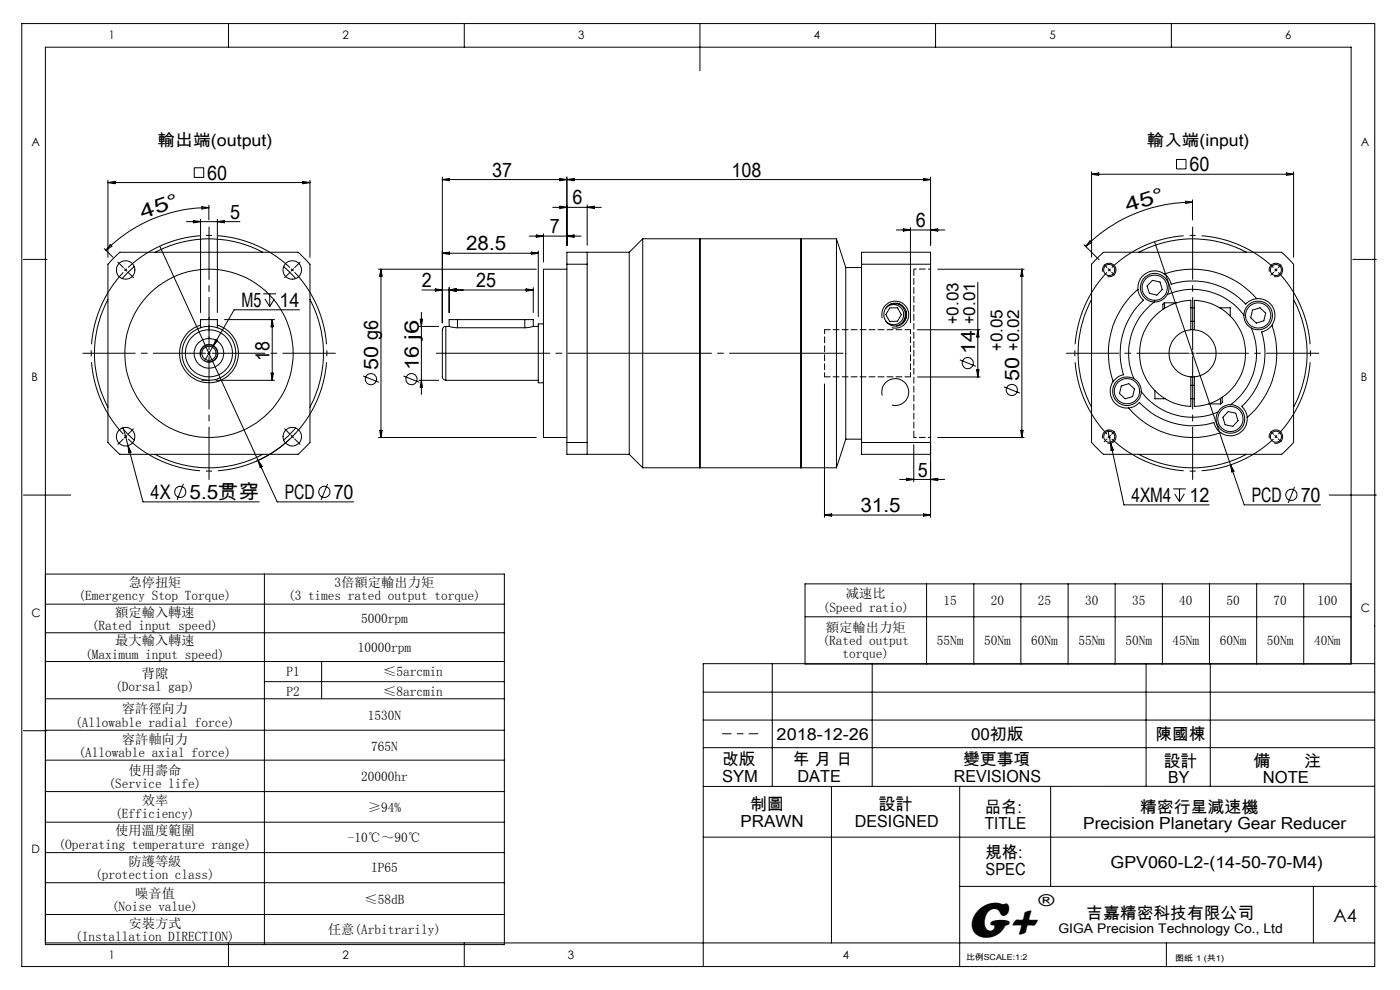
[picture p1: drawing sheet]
<svg xmlns="http://www.w3.org/2000/svg" width="297mm" height="210mm" viewBox="0 0 297 210" stroke-linecap="round" stroke-linejoin="round" font-family="sans-serif">
<g fill="none" stroke="#000" stroke-width=".21">
<path d="M4.6 5h287v200h-287zM48.5 5v5M98.5 5v5M148.5 5v10M198.5 5v5M248.5 5v5M22.9 38.2v16.4M22.9 38.7h42.9M22.9 38.7l1.5-.2v.5zM41.2 35.6h2v2h-2zM64.2 38.5l1.6 .2-1.6 .3zM65.8 38.2v16.4"/>
<path d="M93.8 37.6v30.9M93.8 38.1h103.6M93.8 38.1l1.6-.3v.5zM118.8 37.8l1.5 .3-1.5 .2zM120.3 37.6v14.4M120.3 38.1l1.5-.3v.5zM195.9 37.8l1.5 .3-1.5 .2zM197.4 37.6v14.4M231.6 36.4v18.2M231.6 37h42.8M231.6 37l1.5-.3v.5zM249.6 33.8h2v2h-2z"/>
<path d="M272.9 36.7l1.5 .3-1.5 .2zM274.4 36.4v18.2M5 55h5M22.1 52.7l1.9 1.9M23.4 51.9l.3 .3-1.2 .9zM23.8 55.1l1.6-1.6h37.8l.7 .6 1.9 1.9v37.9l-2.6 2.5h-37.8l-.3-.3-2.2-2.2v-37.9zM28.5 56.5l-2.6 2.6M32.9 53.5a24.2 24.2 0 0 1 22.8 0M33.9 52.2l24.9 54.3h16.2M39.5 47h11.4M41 46.8l1.5 .2-1.5 .3zM42.5 46.5v19.8"/>
<path d="M42.8 43.8l1.5 .3-1.5 .2zM44.3 44.1a30.7 30.7 0 0 0-21.8 9M44.3 43.5v3.2M46.1 46.5v19.8M46.1 47l1.5-.2v.5zM60.2 56.5l2.5 2.6M80.3 57.1h33.5M80.8 57.1l.3 1.5h-.6zM80.8 57.1v35.7M93.8 53.7l1.6-.2v.5zM93.8 53.7h20.4M112.3 50.1h11"/>
<path d="M112.7 53.5l1.5 .2-1.5 .3zM113.8 49.8l1.5 .3-1.5 .2zM114.2 53.2v14M115.3 49.6v6M117.3 44h10.3M118.8 43.7l1.5 .3-1.5 .2zM120.3 57.1h-5v35.7h5M120.3 56v37.9M120.3 56h4.3M120.3 50.1l1.5-.3v.5zM124.6 53.5v2.5M124.6 56v37.9"/>
<path d="M124.6 43.5v8.5M124.6 44l1.4-.3v.5zM133.5 53.5v42.9M133.5 53.5h-13.2v2.5M136.3 50.7v48.5M136.3 50.7h41.1M136.3 50.7l-2.8 2.8M148.5 50.7v48.5M169.9 50.7v48.5zM177.4 50.7v48.5M177.4 50.7l2 6.1M179.4 56.8v36.4"/>
<path d="M179.4 56.8h3.4M182.8 56v-2.5h14.6v2.5M182.8 56h14.6M182.8 56v37.9M190.1 48.8h10.3M191.6 48.5l1.5 .3-1.5 .2zM193.1 48.3v20.2M197.4 56v37.9M197.4 48.8l1.5-.3v.5zM198.9 57.1h18.4M207.4 59.9v20.1M216.8 57.1v35.7"/>
<path d="M216.8 57.1l.2 1.5h-.5zM230 51.9l3.2 3.2M231.2 51.1l.4 .3-1.3 .9zM232.2 55.4l1.9-1.9h37.8l.7 .6 1.8 1.9v37.9l-2.5 2.5h-37.8l-.3-.3-2.2-2.2v-37.9zM233.9 57.6a1.43 1.43 0 0 1 1.3-1.8 1.43 1.43 0 0 1 1.5 1.6 1.43 1.43 0 0 1-1.8 1.3M241.6 53.5a24.2 24.2 0 0 1 22.8 0M244.5 59.5l1.6 .3 .5 1.6-1.2 1.2-1.6-.4-.5-1.5zM244.9 51.3l16.2 47.3M247 58.1a17.9 17.9 0 0 1 19.6 5.3M247 58.1a3.6 3.6 0 0 0-3.8-.2 3.6 3.6 0 0 0-1.8 3.5M247 58.1a3.8 3.8 0 0 1 1.5 2.2 15.3 15.3 0 0 1 15.8 4.2 3.9 3.9 0 0 1 2.3-1.1M251.5 42.7l1.5 .2-1.5 .3z"/>
<path d="M253 42.9a32.1 32.1 0 0 0-22.7 9.4M253 42.4v4.3M269.3 57.6a1.43 1.43 0 0 1 1.2-1.8 1.43 1.43 0 0 1 1.6 1.6 1.43 1.43 0 0 1-1.8 1.3M287 55h5M22.9 63.5a24.3 24.3 0 0 0 0 22.9M42.5 69a6.2 6.2 0 0 0-3.3 9.6 6.2 6.2 0 0 0 10.2 0 6.2 6.2 0 0 0-3.3-9.6M42.5 69.5v-1.7h3.6v1.7M42.6 75.4a1.79 1.79 0 0 1 1.6-2.2 1.79 1.79 0 0 1 1.9 2 1.79 1.79 0 0 1-2.2 1.5M45.8 72l.4 .2-1 1.2zM47.6 67.8h10.6M55.8 62.3h2.8M56.2 63.4l1 1.6"/>
<path d="M57.2 62.3v2.7M57.5 79.2h.5l-.3 1.5zM57.7 67.8v12.9M57.7 67.8l.3 1.5h-.5zM58.2 63.4l-1 1.6M63.5 65.7h-13.8l-6.3 10.8M65.8 63.5a24.2 24.2 0 0 1 0 22.9M77 79.8l3.4 1.3M85.6 79.8l3.4 1.3M88.9 69.2h4.2M89.1 67.7h.5l-.2 1.5zM89.4 66.2v17.5"/>
<path d="M89.5 61.5h23.6M92.4 61.3l1.4 .2-1.4 .3zM94.6 69.2a.9 .9 0 0 0-.8 1.3v9.4a.76 .76 0 0 0 .8 .8M94.6 69.2v11.5M94.6 69.2h.7M95.3 69.2l1.7 .3M95.3 61v5.3M95.3 61.5l1.5-.2v.5zM97 67.8h-1.7v1.4M97 67.8h14.3M97 69.5h14.3M97 67.8v1.7"/>
<path d="M111.3 67.8h1.8v1.4M111.3 67.8v1.7M111.6 61.3l1.5 .2-1.5 .3zM113.1 61v5.3M113.1 69.2l-1.8 .3M113.1 69.2h1.1M115.3 68.7h-1.1v12.5h1.1M187.1 67.5a2.86 2.86 0 0 1 2.5-3.6 2.86 2.86 0 0 1 3.2 3 2.86 2.86 0 0 1-3.6 2.6M187.9 65.4a2.14 2.14 0 0 1 3.1-.2 2.14 2.14 0 0 1 0 3.1 2.14 2.14 0 0 1-3.1-.2M188.7 65.3h1.7l.8 1.4-.8 1.4-1.7 .1-.8-1.5zM189 64.5h1.9M190.5 64.4a2.49 2.49 0 0 1 1.5 2.5 2.49 2.49 0 0 1-1.8 2.2"/>
<path d="M192.2 66v.7a2.75 2.75 0 0 1-.6 1.8M194.6 80h13.3M194.6 69.9h13.3M203.6 76.3l3.4 1.4M207.2 78.4h.5l-.3 1.6zM207.4 69.9l.3 1.6h-.5zM231.6 63.5a24.3 24.3 0 0 0 0 22.9M241.4 61.4a18 18 0 0 0-5.3 19.5M241.4 61.4a3.3 3.3 0 0 0 1.2 2.3 15.3 15.3 0 0 0-4.3 15.8 3.5 3.5 0 0 0-2.2 1.4M244.9 64.1a13.6 13.6 0 0 0-4.4 16.2M247.1 64.2l-.4 .2v1.2M247.1 64.2v1.2"/>
<path d="M247.1 64.2h2.5M247.6 62.5a13.5 13.5 0 0 1 16.3 4.3M252.6 69.9v-6.2a11.3 11.3 0 0 0-10.8 11.3 11.3 11.3 0 0 0 10.8 11.2v-6.3M252.6 69.9a5 5 0 0 0-4.6 5 5 5 0 0 0 4.6 5M252.6 69.9h.8M252.6 79.9h.8M252.6 68.1h.8M252.6 65.3h.8M253.4 69.9a5 5 0 0 1 4.6 5 5 5 0 0 1-4.6 5M253.4 69.9v-6.2a11.3 11.3 0 0 1 10.8 11.3 11.3 11.3 0 0 1-10.8 11.2v-6.3M258.8 65.3h2.2v1.8M265.5 69.6a13.6 13.6 0 0 1-4.4 16.2"/>
<path d="M265.7 65.8l1.6-.5 1.2 1.1-.4 1.6-1.6 .5-1.2-1.1zM266.6 63.4a3.6 3.6 0 0 1 3.4 1.7 3.6 3.6 0 0 1-.2 3.9M269.8 69a18 18 0 0 1-5.2 19.5M269.8 69a3.5 3.5 0 0 1-2.1 1.4 15.3 15.3 0 0 1-4.3 15.8 3.5 3.5 0 0 1 1.2 2.3M274.4 63.5a24.2 24.2 0 0 1 0 22.9M25.9 90.8l2.6 2.5M26.1 90.7l1.1 3.8M26.4 92.4l.2 .2M26.6 92.6l.3 .3M26.6 92.6l-.2 .3M26.9 92.4l-.3 .2M27.2 94.5l3.1 12h24.7"/>
<path d="M27.2 94.5l.6 1.4-.5 .2zM32.9 96.4a24.2 24.2 0 0 0 22.8 0M42.8 80.7h1.5M45.8 80.7h12.4M54.8 97.7l.8 1.2-.4 .2zM62.6 92a24.6 24.6 0 0 1-8.3 5.9M62.7 90.8l-2.5 2.5M80.3 92.8h33.5M80.5 91.3h.6l-.3 1.5zM88.9 80.7h4.2M89.4 80.7l.2 1.5h-.5zM94.6 80.7h19.6"/>
<path d="M120.3 93.9v2.5h13.2M120.3 93.9h4.3M124.6 93.9v2.5M133.5 96.4l2.8 2.8M136.3 99.2h41.1M174.9 81.4v28.3M179.4 93.2l-2 6M179.4 93.2h3.4M182.8 93.9v2.5h14.6v-2.5M182.8 93.9h14.6M187.1 83.9a2.87 2.87 0 0 1 2.5-3.6 2.87 2.87 0 0 1 3.2 3.1 2.87 2.87 0 0 1-3.6 2.5M193.9 94.3v7.9"/>
<path d="M197.4 94.3v15.4M198.9 92.8h18.4M213 82l3.4 1.4M216.5 91.3h.5l-.2 1.5zM233.9 93a1.43 1.43 0 0 1 1.3-1.8 1.43 1.43 0 0 1 1.5 1.5 1.43 1.43 0 0 1-1.8 1.3M235 91.2l.6 2.8M235.1 92.4l.2 .2M235.3 92.6l.3 .3M235.3 92.6l-.2 .3M235.6 92.4l-.3 .2M235.6 94l2.8 13.1h18.1M235.6 94l.6 1.5-.5 .1z"/>
<path d="M236.1 80.9a3.6 3.6 0 0 0-.1 3.9 3.6 3.6 0 0 0 3.4 1.7M237.9 81.9l1.6-.5 1.2 1.1-.4 1.6-1.6 .5-1.2-1.1zM239.4 86.5a17.8 17.8 0 0 0 19.6 5.3M239.4 86.5a3.7 3.7 0 0 0 2.3-1.1 15.5 15.5 0 0 0 15.8 4.2 3.8 3.8 0 0 0 1.5 2.2M241.6 96.4a24.2 24.2 0 0 0 22.8 0M242.1 83.1a13.6 13.6 0 0 0 16.3 4.3M245 82.9v1.7h2.2M252.6 81.7h.8M252.6 84.6h.8M256.4 85.7h2.5M258.9 84.5v1.2M259.3 84.3v1l-.1 .3-.3 .1"/>
<path d="M260.6 87.3l1.5 .4 .5 1.5-1.1 1.2-1.6-.3-.5-1.6zM261.1 98.6l2.8 8.5h16.2M261.1 98.6l.7 1.3-.5 .2zM264.6 88.5a3.6 3.6 0 0 1-1.8 3.5 3.6 3.6 0 0 1-3.8-.2M269.3 93a1.43 1.43 0 0 1 1.2-1.8 1.43 1.43 0 0 1 1.6 1.5 1.43 1.43 0 0 1-1.8 1.3M5 105h10M38.9 102.6l-1.3 3.4M69.5 102.6l-1.4 3.4M174.9 109.2h22.5M174.9 109.2l1.5-.2v.5zM190.9 101.7h9.5M192.3 101.5l1.6 .2-1.6 .2z"/>
<path d="M195.9 109l1.5 .2-1.5 .3zM197.4 101.7l1.5-.2v.4zM248.9 103.7h2.7M249.2 104.8l1 1.6M250.2 103.7v2.7M251.2 104.8l-1 1.6M274.6 103.3l-1.3 3.4M282 105h10M9.6 128.2h97.4M9.6 134.2h97.4M9.6 121.8h97.4v78.6h-97.4v-190.4h277v130.8M56.1 121.8v78.6"/>
<path d="M170.8 123.9h115.8v17h-115.8zM170.8 130.8h115.8M196.6 123.9v17M206.6 123.9v17M216.6 123.9v17M226.6 123.9v17M236.6 123.9v17M246.6 123.9v17M256.6 123.9v17M266.6 123.9v17M276.6 123.9v17M5 155h5"/>
<path d="M9.6 140.3h97.4M9.6 148.2h97.4M9.6 154.9h97.4M56.1 144.6h50.9M68.2 140.3v7.9M149.2 152.7h142.4M149.2 146.8h142.4M149.2 158.6h142.4M163.8 140.8v26M185 140.8v26M243.1 140.8v26M256.8 140.8v26"/>
<path d="M291.6 140.8h-142.4v64.2M9.6 161.2h97.4M9.6 167.9h97.4M9.6 174.4h97.4M149.2 177.6h142.4M176.4 166.8v33.2M203.6 166.8v38.2M222.9 166.8v21.2M291.6 166.8h-142.4M9.6 180.9h97.4M9.6 187.2h97.4M9.6 194h97.4"/>
<path d="M203.6 188h88.4M278.6 188v12M9.6 200h282M48.5 200v5M98.5 200v5M247.4 200v5"/>
<circle cx="26.6" cy="57.3" r="1.97"/>
<circle cx="62" cy="57.3" r="1.96"/>
<circle cx="235.3" cy="57.3" r="1.18"/>
<circle cx="270.7" cy="57.3" r="1.18"/>
<circle cx="44.3" cy="74.9" r="5.7"/>
<circle cx="44.3" cy="75" r="5"/>
<circle cx="44.3" cy="74.9" r="3.2"/>
<circle cx="44.3" cy="75" r="1.49"/>
<circle cx="44.3" cy="75" r="1.88"/>
<circle cx="44.3" cy="74.9" r="17.9"/>
<circle cx="189.9" cy="66.7" r="2.43"/>
<circle cx="205.3" cy="77" r="1.18"/>
<circle cx="244.9" cy="61" r="3"/>
<circle cx="245" cy="61" r="2.67"/>
<circle cx="266.9" cy="66.9" r="2.68"/>
<circle cx="266.9" cy="66.9" r="3"/>
<circle cx="26.7" cy="92.6" r="1.97"/>
<circle cx="62" cy="92.6" r="1.96"/>
<circle cx="78.7" cy="80.4" r="1.2"/>
<circle cx="87.3" cy="80.4" r="1.19"/>
<circle cx="214.7" cy="82.7" r="1.19"/>
<circle cx="235.3" cy="92.6" r="1.17"/>
<circle cx="239.1" cy="83" r="3"/>
<circle cx="239.1" cy="83" r="2.68"/>
<circle cx="261" cy="88.9" r="2.68"/>
<circle cx="261" cy="88.9" r="3"/>
<circle cx="270.7" cy="92.6" r="1.18"/>
<circle cx="38.3" cy="104.3" r="1.19"/>
<circle cx="68.8" cy="104.3" r="1.18"/>
<circle cx="274" cy="105" r="1.18"/>
</g>
<path d="M26.7 57.3l-.3 .2M26.7 57.3l.2-.3M62 57.3l-.2-.3M62 57.3l.3 .2M235.3 57.3l-.2 .2M235.3 57.3l.3-.3M270.7 57.3l-.3-.3M270.7 57.3l.2 .2M62 92.6l.3-.2M62 92.6l-.2 .3M270.7 92.6l.2-.2M270.7 92.6l-.3 .3" fill="none" stroke="#000" stroke-width=".21" stroke-dasharray="30.5 1.3 1.3 1.3" stroke-linecap="butt"/>
<path d="M26.2 57.8a25 25 0 0 0 0 34.3M61.5 56.8a25 25 0 0 0-34.3 0M234.8 57.8a25 25 0 0 0 0 34.3M270.2 56.8a25 25 0 0 0-34.4 0M27.2 93.1a25 25 0 0 0 34.3 0M62.5 92.1a25 25 0 0 0 0-34.3M235.8 93.1a25 25 0 0 0 34.4 0M271.2 92.1a25 25 0 0 0 0-34.3" fill="none" stroke="#000" stroke-width=".21" stroke-dasharray="30.5 1.3 1.3 1.3" stroke-dashoffset="13.5" stroke-linecap="butt"/>
<path d="M92.6 74.9h86.3" fill="none" stroke="#000" stroke-width=".21" stroke-dasharray="30.5 1.3 1.3 1.3" stroke-dashoffset="6.4"/>
<path d="M44.3 67.3v4.6" fill="none" stroke="#000" stroke-width=".21" stroke-dasharray="30.5 1.3 1.3 1.3" stroke-dashoffset="30.1"/>
<path d="M153.3 155.6h7.5" fill="none" stroke="#000" stroke-width=".21" stroke-dasharray="30.5 1.3 1.3 1.3" stroke-dashoffset="28.6"/>
<path d="M197.4 57.1h-3.5M193.9 92.8h3.5" fill="none" stroke="#000" stroke-width=".21" stroke-dasharray="1.3 .6" stroke-dashoffset=".8"/>
<path d="M174.9 79.9v-10M193.2 79.9v-10" fill="none" stroke="#000" stroke-width=".21" stroke-dasharray="1.3 .6" stroke-dashoffset=".4"/>
<path d="M174.9 79.9h18.3M193.2 69.9h-18.3" fill="none" stroke="#000" stroke-width=".21" stroke-dasharray="1.3 .6" stroke-dashoffset=".1"/>
<path d="M193.9 92.8v-35.7" fill="none" stroke="#000" stroke-width=".21" stroke-dasharray="1.3 .6" stroke-dashoffset="-.1"/>
<g fill="none" stroke="#000" stroke-width=".21" stroke-dasharray="30.5 1.3 1.3 1.3">
<path d="M26.2 56.7l-1.2-1.1M26.7 57.3l-.3-.3M26.7 57.3l.2 .2M27.2 57.8l1.1 1.1M61.5 57.8l-1.1 1.1M62 57.3l.3-.3M62 57.3l-.2 .2M62.5 56.7l1.2-1.1M234.8 56.7l-.6-.5M235.3 57.3l-.2-.3M235.3 57.3l.3 .2M235.8 57.8l.6 .5"/>
<path d="M270.2 57.8l-.6 .5M270.7 57.3l.2-.3M270.7 57.3l-.3 .2M271.2 56.7l.6-.5M44.3 74.9v-.3M44.3 74.9h-.3M44.3 74.9v.4M44.3 74.9h.4M253 74.9v-.3M253 74.9h-.3M253 74.9v.4M253 74.9h.4"/>
<path d="M26.2 93.1l-1.2 1.2M27.2 92.1l1.1-1.1M61.5 92.1l-1.1-1.1M62 92.6l.3 .3M62 92.6l-.2-.2M62.5 93.1l1.2 1.2M234.8 93.1l-.6 .6M235.8 92.1l.6-.6M270.2 92.1l-.6-.6M270.7 92.6l.2 .3M270.7 92.6l-.3-.2M271.2 93.1l.6 .6"/>
</g>
<path d="M43.6 74.9h-26M44.3 74.2v-26.1M44.3 75.6v26.1M45.1 74.9h26M252.3 74.9h-26.1M253 74.2v-26.1M253 75.6v26.1M253.7 74.9h26.1" fill="none" stroke="#000" stroke-width=".21" stroke-dasharray="30.5 1.3 1.3 1.3" stroke-dashoffset="19.3"/>
<text font-size="11" x="205.1" y="198.7">G+</text>
<g font-size="4.2">
<text x="44" y="38.1">60</text>
<text x="104.4" y="37.5">37</text>
<text x="155.2" y="37.5">108</text>
<text x="252.4" y="36.3">60</text>
<text x="30.2" y="46.5" transform="rotate(-19 30.2 46.5)">4 5 °</text>
<text x="48.8" y="46.4">5</text>
<text x="121.4" y="43.4">6</text>
<text x="239.2" y="45" transform="rotate(-17 239.2 45)">4 5 °</text>
<text x="98.9" y="53.1">28.5</text>
<text x="116.7" y="49.5">7</text>
<text x="194.3" y="48.2">6</text>
<text x="51.3" y="65.1">M5</text>
<text x="59.3" y="65.1">14</text>
<text x="89.5" y="60.9">2</text>
<text x="101" y="60.9">25</text>
<text x="57.2" y="76.6" transform="rotate(-90 57.2 76.6)">18</text>
<text x="206.8" y="75" transform="rotate(-90 206.8 75)">14</text>
<text x="80.2" y="78.5" transform="rotate(-90 80.2 78.5)">50 g6</text>
<text x="88.8" y="78.5" transform="rotate(-90 88.8 78.5)">16 j6</text>
<text x="216.2" y="80.7" transform="rotate(-90 216.2 80.7)">50</text>
<text x="194.7" y="101.1">5</text>
<text x="32" y="105.8">4X</text>
<text x="40.2" y="105.8">5.5贯穿</text>
<text x="60.4" y="105.8">PCD</text>
<text x="70.8" y="105.8">70</text>
<text x="240.1" y="106.5">4XM4</text>
<text x="252.3" y="106.5">12</text>
<text x="265.6" y="106.5">PCD</text>
<text x="275.9" y="106.5">70</text>
<text x="182.6" y="108.6">31.5</text>
</g>
<text font-size="3.9" x="282.9" y="195.5">A4</text>
<g font-size="3.5">
<text x="33.4" y="31">輸出端(output)</text>
<text x="243.3" y="31">輸入端(input)</text>
<text x="203.3" y="68.7" transform="rotate(-90 203.3 68.7)">+0.03</text>
<text x="206.8" y="68.7" transform="rotate(-90 206.8 68.7)">+0.01</text>
<text x="212.7" y="74.4" transform="rotate(-90 212.7 74.4)">+0.05</text>
<text x="216.2" y="74.4" transform="rotate(-90 216.2 74.4)">+0.02</text>
<text x="164.8" y="157">2018-12-26</text>
<text x="206" y="157">00初版</text>
<text x="245.2" y="157">陳國棟</text>
<text x="153.2" y="162.3">改版</text>
<text x="153.2" y="165.8">SYM</text>
<text x="168.2" y="162.3">年 月 日</text>
<text x="169.2" y="165.8">DATE</text>
<text x="202.4" y="165.8">REVISIONS</text>
<text x="204.3" y="162.3">變更事項</text>
<text x="246.9" y="162.6">設計</text>
<text x="247.9" y="166.1">BY</text>
<text x="265.9" y="162.6">備</text>
<text x="267.9" y="166.1">NOTE</text>
<text x="276.6" y="162.6">注</text>
<text x="159.1" y="171.9">制圖</text>
<text x="186.4" y="171.9">設計</text>
<text x="208.9" y="172.4">品名:</text>
<text x="241.8" y="172.4">精密行星減速機</text>
<text x="157.1" y="175.4">PRAWN</text>
<text x="181.3" y="175.4">DESIGNED</text>
<text x="208.9" y="175.9">TITLE</text>
<text x="229.8" y="175.9">Precision Planetary Gear Reducer</text>
<text x="209.1" y="182.1">規格:</text>
<text x="209.1" y="185.6">SPEC</text>
<text x="235.6" y="184.1">GPV060-L2-(14-50-70-M4)</text>
<text x="220.3" y="192.2">®</text>
<text x="230.5" y="194.8">吉嘉精密科技有限公司</text>
</g>
<g font-size="2.8">
<text x="27.2" y="124.6">急停扭矩</text>
<text x="71" y="124.6">3倍額定輸出力矩</text>
<text x="16.7" y="127.4">(Emergency Stop Torque)</text>
<text x="24.4" y="130.8">額定輸入轉速</text>
<text x="61.1" y="127.4">(3 times rated output torque)</text>
<text x="174.5" y="129.7">(Speed ratio)</text>
<text x="179.5" y="126.9">减速比</text>
<text x="200.2" y="128.3">15</text>
<text x="210.2" y="128.3">20</text>
<text x="220.2" y="128.3">25</text>
<text x="230.2" y="128.3">30</text>
<text x="240.2" y="128.3">35</text>
<text x="250.2" y="128.3">40</text>
<text x="260.2" y="128.3">50</text>
<text x="270.2" y="128.3">70</text>
<text x="279.5" y="128.3">100</text>
<text x="19.5" y="133.6">(Rated input speed)</text>
<text x="24.4" y="136.9">最大輸入轉速</text>
<text x="76.6" y="132.2">5000rpm</text>
<text x="174.5" y="136.8">(Rated output</text>
<text x="175.2" y="134">額定輸出力矩</text>
<text x="198.8" y="136.8">55Nm</text>
<text x="208.8" y="136.8">50Nm</text>
<text x="218.8" y="136.8">60Nm</text>
<text x="228.8" y="136.8">55Nm</text>
<text x="238.8" y="136.8">50Nm</text>
<text x="248.8" y="136.8">45Nm</text>
<text x="258.8" y="136.8">60Nm</text>
<text x="268.8" y="136.8">50Nm</text>
<text x="278.8" y="136.8">40Nm</text>
<text x="18.1" y="139.7">(Maximum input speed)</text>
<text x="30.1" y="143.9">背隙</text>
<text x="60.8" y="143.5">P1</text>
<text x="75.9" y="138.3">10000rpm</text>
<text x="81.3" y="143.5">≤5arcmin</text>
<text x="178.8" y="139.7">torque)</text>
<text x="24.4" y="146.7">(Dorsal gap)</text>
<text x="60.8" y="147.6">P2</text>
<text x="81.3" y="147.6">≤8arcmin</text>
<text x="16" y="154.1">(Allowable radial force)</text>
<text x="25.8" y="151.3">容許徑向力</text>
<text x="78" y="152.7">1530N</text>
<text x="16.7" y="160.7">(Allowable axial force)</text>
<text x="25.8" y="157.8">容許軸向力</text>
<text x="78.7" y="159.2">765N</text>
<text x="23" y="167.2">(Service life)</text>
<text x="27.2" y="164.4">使用壽命</text>
<text x="76.6" y="165.8">20000hr</text>
<text x="24.4" y="173.6">(Efficiency)</text>
<text x="30.1" y="170.7">效率</text>
<text x="78" y="172.2">≥94%</text>
<text x="24.4" y="177.2">使用溫度範圍</text>
<text x="73.8" y="178.6">-10℃～90℃</text>
<text x="12.4" y="180">(Operating temperature range)</text>
<text x="27.2" y="183.6">防護等級</text>
<text x="78.7" y="185.1">IP65</text>
<text x="20.2" y="186.5">(protection class)</text>
<text x="28.7" y="190.4">噪音值</text>
<text x="77.3" y="191.8">≤58dB</text>
<text x="23.7" y="193.2">(Noise value)</text>
<text x="27.2" y="196.8">安裝方式</text>
<text x="224.5" y="197.8">GIGA Precision Technology Co., Ltd</text>
<text x="16" y="199.6">(Installation DIRECTION)</text>
<text x="69.6" y="198.2">任意(Arbitrarily)</text>
</g>
<g font-size="2.5">
<text x="23.1" y="8.4">1</text>
<text x="72.7" y="8.4">2</text>
<text x="122.7" y="8.4">3</text>
<text x="172.7" y="8.4">4</text>
<text x="222.7" y="8.4">5</text>
<text x="272.7" y="8.4">6</text>
<text x="6.7" y="30.9">A</text>
<text x="288.7" y="30.9">A</text>
<text x="6.7" y="80.9">B</text>
<text x="288.7" y="80.9">B</text>
<text x="6.7" y="130.9">C</text>
<text x="288.7" y="129.9">C</text>
<text x="6.7" y="180.9">D</text>
<text x="23.1" y="203.4">1</text>
<text x="72.7" y="203.4">2</text>
<text x="120.5" y="203.4">3</text>
<text x="178.8" y="203.4">4</text>
</g>
<g font-size="1.7">
<text x="204.9" y="203.7">比例SCALE:1:2</text>
<text x="249.3" y="203.8">图纸 1 (共1)</text>
</g>
</svg>
